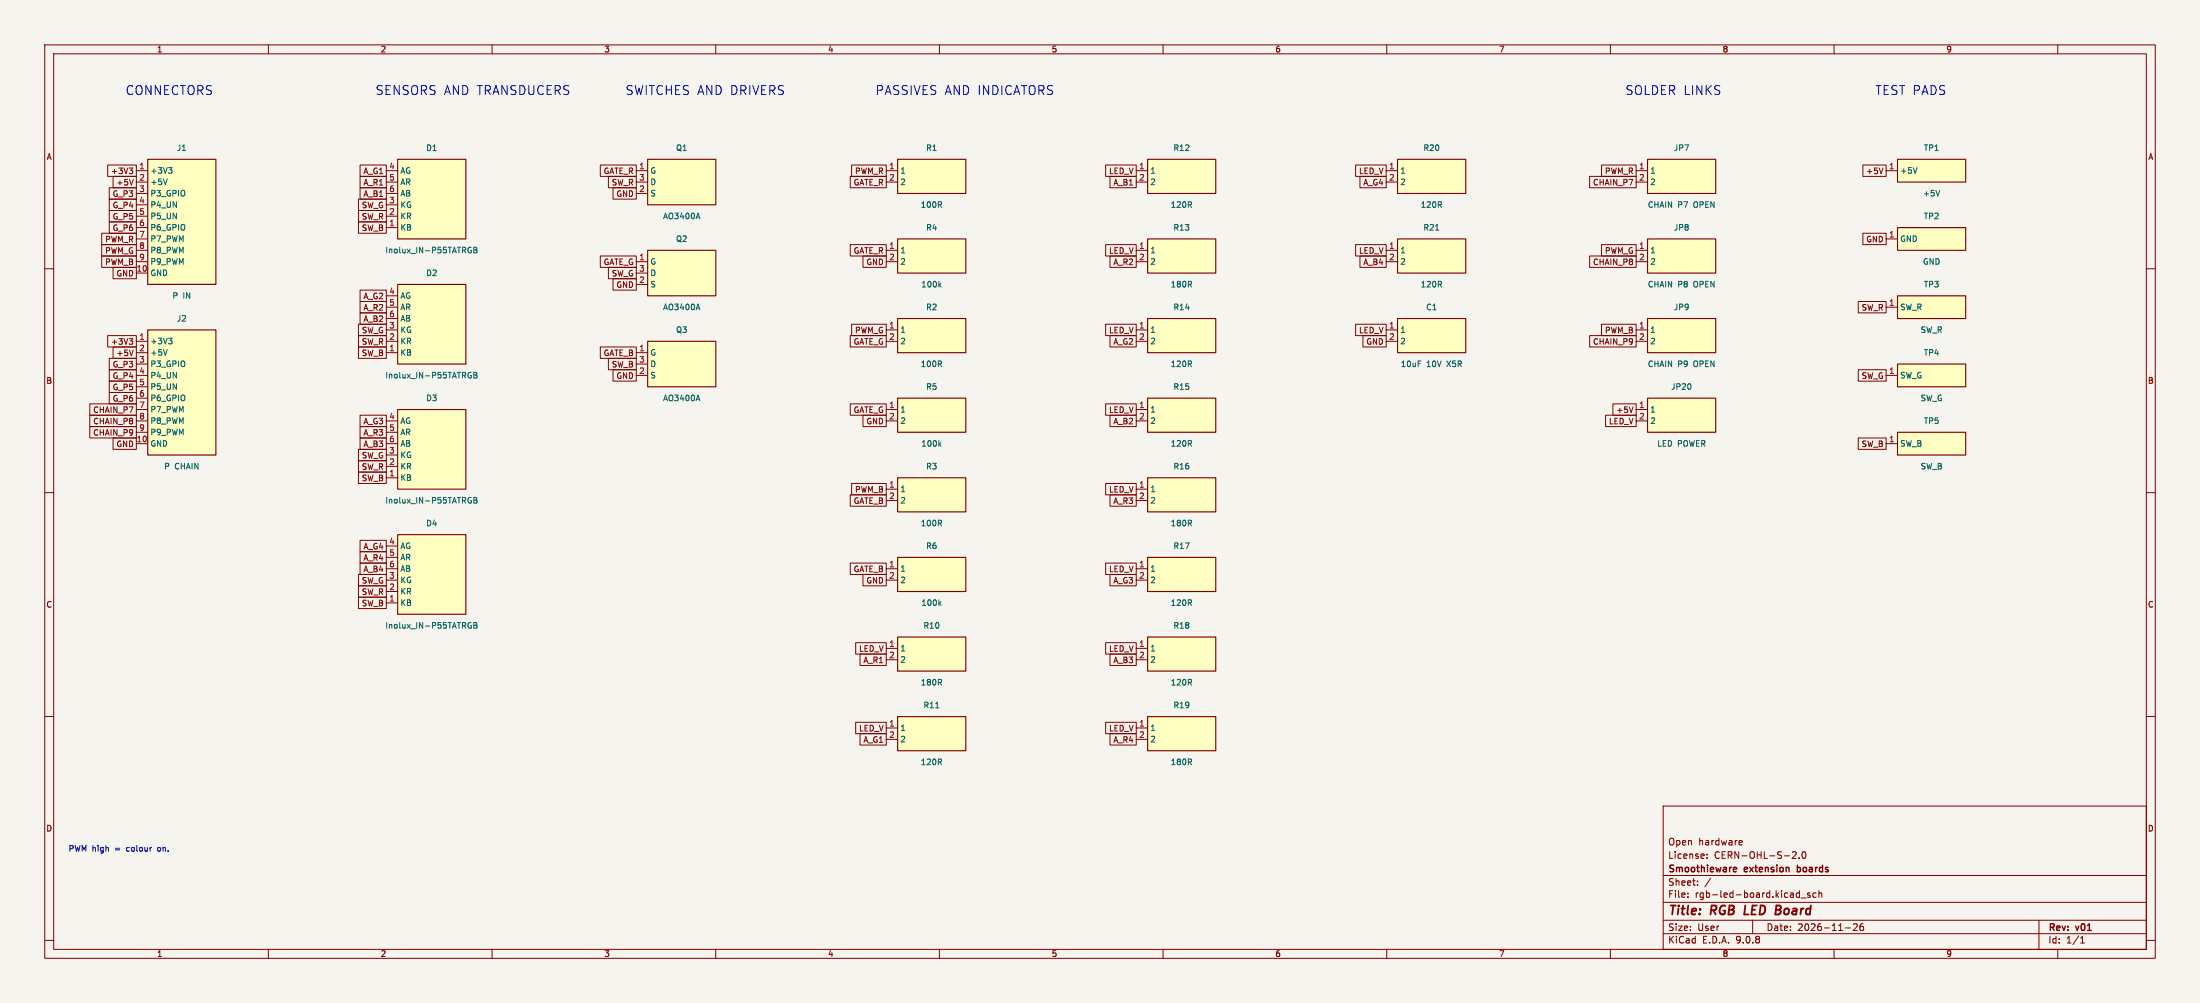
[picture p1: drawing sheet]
<svg xmlns="http://www.w3.org/2000/svg" width="492mm" height="224mm" viewBox="0 0 492 224" stroke-linecap="round" stroke-linejoin="round" font-family="sans-serif">
<path d="M0 0h491.8v224h-491.8z" fill="#f5f4ef" stroke="#f5f4ef" stroke-width=".22"/>
<g fill="none" stroke="#840000" stroke-width=".22">
<path d="M10 10h471.8v204h-471.8zM12 12h467.8v200h-467.8zM60 10v2M110 10v2M160 10v2M210 10v2M260 10v2M310 10v2M360 10v2M410 10v2M460 10v2M10 60h2"/>
<path d="M479.8 60h2M10 110h2M479.8 110h2M10 160h2M479.8 160h2M371.8 180h108v32h-108zM371.8 195.5h108M377.3 199.5v.1M379.5 197.6v.1M379.5 196.8v.1M381.6 191.6v.1M381.6 190.8v.1"/>
<path d="M382.4 196.1l-1.3 2M389 187.7l.4 .1 .1 .3-.7 .1M389.4 188.6l-.4 .1M400.7 190.4l.6-.2 .2 .4-.9 1.1h.9M401.8 199.4l.5 .1M402.2 191.6v.1M402.3 198.9v1.5M403 190.4l.2-.2a.8 .8 0 0 1 .5 .8 .8 .8 0 0 1-.5 .7l-.4-.6zM404.6 199.5l-.3-.1-.3 .2 .1 .2 .5 .2v.3h-.6M406 199.5l-.5-.1-.2 .3 .1 .6h.6M406.6 199.6l.2-.2 .4 .1 .1 .9M406.6 198.9v1.5"/>
<path d="M10 210h2M60 212v2M110 212v2M160 212v2M210 212v2M260 212v2M310 212v2M360 212v2M371.8 208.5h108M371.8 205.5h108M371.8 201.5h108M377.3 200.3v.1"/>
<path d="M391.8 205.5v3M402.3 200.3l-.5 .1M402.6 200.6h1.2M410 212v2M412.5 207.2h1.2M414.3 206.5l.6-.2 .3 .4-.9 1.1h.9M416.5 206.3l-.5 .1a1.01 1.01 0 0 0 0 1.4l.5-.1 .1-.5-.3-.3-.4 .1-.1 .2M455.8 205.5v6.5M460 212v2M465.1 210.6h.9M465.1 209.5l.4-.4v1.5M479.8 210h2"/>
</g>
<path d="M390.2 202.2l-.3 2h1M397 203.2h.7M397.1 202.2h.7M397.7 203.2l.2 .1M397.8 204.1l-.9 .1M397.9 203.1l-.2 .1" fill="none" stroke="#840000" stroke-width=".4"/>
<path d="M387.7 193.7l.4 .1 .1 .3-.7 .1M388.1 194.6l-.4 .1M401.8 193.2v1.5M401.8 194.6l.1 .1M401.9 193.7l-.1 .1" fill="none" stroke="#840000" stroke-width=".3"/>
<path d="M256.5 53.4h15.3v7.6h-15.3z" fill="#ffffc2"/>
<path d="M256.5 53.4h15.3v7.6h-15.3z" fill="none" stroke="#840000" stroke-width=".25"/>
<path d="M254 55.9h2.5M254 58.4h2.5" fill="none" stroke="#840000" stroke-width=".22"/>
<path d="M144.8 76.2h15.2v10.2h-15.2z" fill="#ffffc2"/>
<path d="M144.8 76.2h15.2v10.2h-15.2z" fill="none" stroke="#840000" stroke-width=".25"/>
<path d="M142.2 78.8h2.6M142.2 81.3h2.6M142.2 83.8h2.6" fill="none" stroke="#840000" stroke-width=".22"/>
<path d="M156 88.2l.5 1.3" fill="none" stroke="#006464" stroke-width=".22"/>
<path d="M200.7 124.5h15.2v7.6h-15.2z" fill="#ffffc2"/>
<path d="M200.7 124.5h15.2v7.6h-15.2z" fill="none" stroke="#840000" stroke-width=".25"/>
<path d="M198.1 127h2.6M198.1 129.6h2.6" fill="none" stroke="#840000" stroke-width=".22"/>
<path d="M210 134.7l.4 .5M210.4 134.4l-.5 .5" fill="none" stroke="#006464" stroke-width=".22"/>
<path d="M200.7 106.7h15.2v7.6h-15.2z" fill="#ffffc2"/>
<path d="M200.7 106.7h15.2v7.6h-15.2z" fill="none" stroke="#840000" stroke-width=".25"/>
<path d="M198.1 109.2h2.6M198.1 111.8h2.6" fill="none" stroke="#840000" stroke-width=".22"/>
<path d="M368.3 53.4h15.2v7.6h-15.2z" fill="#ffffc2"/>
<path d="M368.3 53.4h15.2v7.6h-15.2z" fill="none" stroke="#840000" stroke-width=".25"/>
<path d="M365.8 55.9h2.5M365.8 58.4h2.5" fill="none" stroke="#840000" stroke-width=".22"/>
<path d="M144.8 55.9h15.2v10.2h-15.2z" fill="#ffffc2"/>
<path d="M144.8 55.9h15.2v10.2h-15.2z" fill="none" stroke="#840000" stroke-width=".25"/>
<path d="M142.2 58.4h2.6M142.2 61h2.6M142.2 63.5h2.6" fill="none" stroke="#840000" stroke-width=".22"/>
<path d="M156 67.9l.5 1.3" fill="none" stroke="#006464" stroke-width=".22"/>
<path d="M256.5 71.1h15.3v7.7h-15.3z" fill="#ffffc2"/>
<path d="M256.5 71.1h15.3v7.7h-15.3z" fill="none" stroke="#840000" stroke-width=".25"/>
<path d="M254 73.7h2.5M254 76.2h2.5" fill="none" stroke="#840000" stroke-width=".22"/>
<path d="M368.3 71.1h15.2v7.7h-15.2z" fill="#ffffc2"/>
<path d="M368.3 71.1h15.2v7.7h-15.2z" fill="none" stroke="#840000" stroke-width=".25"/>
<path d="M365.8 73.7h2.5M365.8 76.2h2.5" fill="none" stroke="#840000" stroke-width=".22"/>
<path d="M88.9 119.4h15.2v17.8h-15.2z" fill="#ffffc2"/>
<path d="M88.9 119.4h15.2v17.8h-15.2z" fill="none" stroke="#840000" stroke-width=".25"/>
<path d="M86.4 121.9h2.5M86.4 124.5h2.5M86.4 127h2.5M86.4 129.6h2.5M86.4 132.1h2.5M86.4 134.6h2.5" fill="none" stroke="#840000" stroke-width=".22"/>
<path d="M104.8 139.1h.5M105.1 139.8h.3v.4h-.6M105.9 139h.4l.3 .3-.3 .3 .3 .2v.3l-.2 .2h-.5zM105.9 139.6h.4" fill="none" stroke="#006464" stroke-width=".22"/>
<path d="M368.3 88.9h15.2v7.6h-15.2z" fill="#ffffc2"/>
<path d="M368.3 88.9h15.2v7.6h-15.2z" fill="none" stroke="#840000" stroke-width=".25"/>
<path d="M365.8 91.5h2.5M365.8 94h2.5" fill="none" stroke="#840000" stroke-width=".22"/>
<path d="M144.8 35.6h15.2v10.1h-15.2z" fill="#ffffc2"/>
<path d="M144.8 35.6h15.2v10.1h-15.2z" fill="none" stroke="#840000" stroke-width=".25"/>
<path d="M142.2 38.1h2.6M142.2 40.7h2.6M142.2 43.2h2.6" fill="none" stroke="#840000" stroke-width=".22"/>
<path d="M156 47.6l.5 1.3" fill="none" stroke="#006464" stroke-width=".22"/>
<path d="M312.4 71.1h15.3v7.7h-15.3z" fill="#ffffc2"/>
<path d="M312.4 71.1h15.3v7.7h-15.3z" fill="none" stroke="#840000" stroke-width=".25"/>
<path d="M309.9 73.7h2.5M309.9 76.2h2.5" fill="none" stroke="#840000" stroke-width=".22"/>
<path d="M368.3 35.6h15.2v7.6h-15.2z" fill="#ffffc2"/>
<path d="M368.3 35.6h15.2v7.6h-15.2z" fill="none" stroke="#840000" stroke-width=".25"/>
<path d="M365.8 38.1h2.5M365.8 40.7h2.5" fill="none" stroke="#840000" stroke-width=".22"/>
<path d="M256.5 35.6h15.3v7.6h-15.3z" fill="#ffffc2"/>
<path d="M256.5 35.6h15.3v7.6h-15.3z" fill="none" stroke="#840000" stroke-width=".25"/>
<path d="M254 38.1h2.5M254 40.7h2.5" fill="none" stroke="#840000" stroke-width=".22"/>
<path d="M424.2 35.6h15.2v5.1h-15.2z" fill="#ffffc2"/>
<path d="M424.2 35.6h15.2v5.1h-15.2z" fill="none" stroke="#840000" stroke-width=".25"/>
<path d="M421.6 38.1h2.6" fill="none" stroke="#840000" stroke-width=".22"/>
<path d="M428.5 37.4l-.4 1.3M433.6 42.5l-.4 1.3" fill="none" stroke="#006464" stroke-width=".22"/>
<path d="M424.2 50.8h15.2v5.1h-15.2z" fill="#ffffc2"/>
<path d="M424.2 50.8h15.2v5.1h-15.2z" fill="none" stroke="#840000" stroke-width=".25"/>
<path d="M421.6 53.4h2.6" fill="none" stroke="#840000" stroke-width=".22"/>
<path d="M200.7 35.6h15.2v7.6h-15.2z" fill="#ffffc2"/>
<path d="M200.7 35.6h15.2v7.6h-15.2z" fill="none" stroke="#840000" stroke-width=".25"/>
<path d="M198.1 38.1h2.6M198.1 40.7h2.6" fill="none" stroke="#840000" stroke-width=".22"/>
<path d="M424.2 81.3h15.2v5.1h-15.2z" fill="#ffffc2"/>
<path d="M424.2 81.3h15.2v5.1h-15.2z" fill="none" stroke="#840000" stroke-width=".25"/>
<path d="M421.6 83.8h2.6" fill="none" stroke="#840000" stroke-width=".22"/>
<path d="M200.7 53.4h15.2v7.6h-15.2z" fill="#ffffc2"/>
<path d="M200.7 53.4h15.2v7.6h-15.2z" fill="none" stroke="#840000" stroke-width=".25"/>
<path d="M198.1 55.9h2.6M198.1 58.4h2.6" fill="none" stroke="#840000" stroke-width=".22"/>
<path d="M210 63.6l.4 .5M210.4 63.3l-.5 .4" fill="none" stroke="#006464" stroke-width=".22"/>
<path d="M424.2 66.1h15.2v5h-15.2z" fill="#ffffc2"/>
<path d="M424.2 66.1h15.2v5h-15.2z" fill="none" stroke="#840000" stroke-width=".25"/>
<path d="M421.6 68.6h2.6" fill="none" stroke="#840000" stroke-width=".22"/>
<path d="M424.2 96.5h15.2v5.1h-15.2z" fill="#ffffc2"/>
<path d="M424.2 96.5h15.2v5.1h-15.2z" fill="none" stroke="#840000" stroke-width=".25"/>
<path d="M421.6 99.1h2.6" fill="none" stroke="#840000" stroke-width=".22"/>
<path d="M312.4 53.4h15.3v7.6h-15.3z" fill="#ffffc2"/>
<path d="M312.4 53.4h15.3v7.6h-15.3z" fill="none" stroke="#840000" stroke-width=".25"/>
<path d="M309.9 55.9h2.5M309.9 58.4h2.5" fill="none" stroke="#840000" stroke-width=".22"/>
<path d="M320.9 51.4h.7" fill="none" stroke="#006464" stroke-width=".22"/>
<path d="M200.7 71.1h15.2v7.7h-15.2z" fill="#ffffc2"/>
<path d="M200.7 71.1h15.2v7.7h-15.2z" fill="none" stroke="#840000" stroke-width=".25"/>
<path d="M198.1 73.7h2.6M198.1 76.2h2.6" fill="none" stroke="#840000" stroke-width=".22"/>
<path d="M312.4 35.6h15.3v7.6h-15.3z" fill="#ffffc2"/>
<path d="M312.4 35.6h15.3v7.6h-15.3z" fill="none" stroke="#840000" stroke-width=".25"/>
<path d="M309.9 38.1h2.5M309.9 40.7h2.5" fill="none" stroke="#840000" stroke-width=".22"/>
<path d="M256.5 106.7h15.3v7.6h-15.3z" fill="#ffffc2"/>
<path d="M256.5 106.7h15.3v7.6h-15.3z" fill="none" stroke="#840000" stroke-width=".25"/>
<path d="M254 109.2h2.5M254 111.8h2.5" fill="none" stroke="#840000" stroke-width=".22"/>
<path d="M88.9 63.5h15.2v17.8h-15.2z" fill="#ffffc2"/>
<path d="M88.9 63.5h15.2v17.8h-15.2z" fill="none" stroke="#840000" stroke-width=".25"/>
<path d="M86.4 66.1h2.5M86.4 68.6h2.5M86.4 71.1h2.5M86.4 73.7h2.5M86.4 76.2h2.5M86.4 78.8h2.5" fill="none" stroke="#840000" stroke-width=".22"/>
<path d="M104.8 83.2h.5M105.1 83.9h.3v.4l-.6 .1M105.9 83.2h.4l.3 .2-.3 .4 .3 .1v.3l-.2 .2h-.5zM105.9 83.8h.4" fill="none" stroke="#006464" stroke-width=".22"/>
<path d="M88.9 91.5h15.2v17.7h-15.2z" fill="#ffffc2"/>
<path d="M88.9 91.5h15.2v17.7h-15.2z" fill="none" stroke="#840000" stroke-width=".25"/>
<path d="M86.4 94h2.5M86.4 96.5h2.5M86.4 99.1h2.5M86.4 101.6h2.5M86.4 104.2h2.5M86.4 106.7h2.5" fill="none" stroke="#840000" stroke-width=".22"/>
<path d="M104.8 111.2h.5M105.1 111.8h.3v.4l-.6 .1M105.9 111.1h.4l.3 .2-.3 .4 .3 .1v.3l-.2 .3h-.5zM105.9 111.7h.4" fill="none" stroke="#006464" stroke-width=".22"/>
<path d="M256.5 88.9h15.3v7.6h-15.3z" fill="#ffffc2"/>
<path d="M256.5 88.9h15.3v7.6h-15.3z" fill="none" stroke="#840000" stroke-width=".25"/>
<path d="M254 91.5h2.5M254 94h2.5" fill="none" stroke="#840000" stroke-width=".22"/>
<path d="M200.7 88.9h15.2v7.6h-15.2z" fill="#ffffc2"/>
<path d="M200.7 88.9h15.2v7.6h-15.2z" fill="none" stroke="#840000" stroke-width=".25"/>
<path d="M198.1 91.5h2.6M198.1 94h2.6" fill="none" stroke="#840000" stroke-width=".22"/>
<path d="M210 99.2l.4 .5M210.4 98.8l-.5 .5" fill="none" stroke="#006464" stroke-width=".22"/>
<path d="M33 73.7h15.3v27.9h-15.3z" fill="#ffffc2"/>
<path d="M33 73.7h15.3v27.9h-15.3z" fill="none" stroke="#840000" stroke-width=".25"/>
<path d="M30.5 76.2h2.5M30.5 78.8h2.5M30.5 81.3h2.5M30.5 83.8h2.5M30.5 86.4h2.5M30.5 88.9h2.5M30.5 91.5h2.5M30.5 94h2.5M30.5 96.5h2.5M30.5 99.1h2.5" fill="none" stroke="#840000" stroke-width=".22"/>
<path d="M37.4 78.1l-.4 1.2M37.7 75.5h.8l-.5 .5M38.2 76l.3 .3v.3l-.3 .2" fill="none" stroke="#006464" stroke-width=".22"/>
<path d="M256.5 124.5h15.3v7.6h-15.3z" fill="#ffffc2"/>
<path d="M256.5 124.5h15.3v7.6h-15.3z" fill="none" stroke="#840000" stroke-width=".25"/>
<path d="M254 127h2.5M254 129.6h2.5" fill="none" stroke="#840000" stroke-width=".22"/>
<path d="M33 35.6h15.3v27.9h-15.3z" fill="#ffffc2"/>
<path d="M33 35.6h15.3v27.9h-15.3z" fill="none" stroke="#840000" stroke-width=".25"/>
<path d="M30.5 38.1h2.5M30.5 40.7h2.5M30.5 43.2h2.5M30.5 45.7h2.5M30.5 48.3h2.5M30.5 50.8h2.5M30.5 53.4h2.5M30.5 55.9h2.5M30.5 58.4h2.5M30.5 61h2.5" fill="none" stroke="#840000" stroke-width=".22"/>
<path d="M37.4 40l-.4 1.2M37.7 37.4h.8l-.5 .5M38.2 37.9l.3 .3v.3l-.3 .2" fill="none" stroke="#006464" stroke-width=".22"/>
<path d="M256.5 160h15.3v7.7h-15.3z" fill="#ffffc2"/>
<path d="M256.5 160h15.3v7.7h-15.3z" fill="none" stroke="#840000" stroke-width=".25"/>
<path d="M254 162.6h2.5M254 165.1h2.5" fill="none" stroke="#840000" stroke-width=".22"/>
<path d="M200.7 160h15.2v7.7h-15.2z" fill="#ffffc2"/>
<path d="M200.7 160h15.2v7.7h-15.2z" fill="none" stroke="#840000" stroke-width=".25"/>
<path d="M198.1 162.6h2.6M198.1 165.1h2.6" fill="none" stroke="#840000" stroke-width=".22"/>
<path d="M209.2 158.1h.7" fill="none" stroke="#006464" stroke-width=".22"/>
<path d="M200.7 142.3h15.2v7.6h-15.2z" fill="#ffffc2"/>
<path d="M200.7 142.3h15.2v7.6h-15.2z" fill="none" stroke="#840000" stroke-width=".25"/>
<path d="M198.1 144.8h2.6M198.1 147.3h2.6" fill="none" stroke="#840000" stroke-width=".22"/>
<path d="M256.5 142.3h15.3v7.6h-15.3z" fill="#ffffc2"/>
<path d="M256.5 142.3h15.3v7.6h-15.3z" fill="none" stroke="#840000" stroke-width=".25"/>
<path d="M254 144.8h2.5M254 147.3h2.5" fill="none" stroke="#840000" stroke-width=".22"/>
<path d="M88.9 35.6h15.2v17.8h-15.2z" fill="#ffffc2"/>
<path d="M88.9 35.6h15.2v17.8h-15.2z" fill="none" stroke="#840000" stroke-width=".25"/>
<g fill="none" stroke="#840000" stroke-width=".22">
<path d="M24.1 36.9h6.4v2.5h-6.4zM25.3 39.4h5.2v2.5h-5.2zM28.9 37.5h.8l-.5 .5M29.4 38l.3 .2v.4l-.3 .2M80.5 39.4h5.9v2.5h-5.9zM80.5 36.9h5.9v2.5h-5.9zM86.4 38.1h2.5M134.2 36.9h8v2.5h-8zM136 39.4h6.2v2.5h-6.2zM190.1 39.4h8v2.5h-8zM190.4 36.9h7.7v2.5h-7.7zM247.2 36.9h6.8v2.5h-6.8z"/>
<path d="M248.1 39.4h5.9v2.5h-5.9zM303 36.9h6.9v2.5h-6.9zM304 39.4h5.9v2.5h-5.9zM355.4 39.4h10.4v2.5h-10.4zM358 36.9h7.8v2.5h-7.8zM416.4 36.9h5.2v2.5h-5.2zM420.9 37.5l-.4 1.3M22.7 57.2h7.8v2.5h-7.8zM22.7 54.6h7.8v2.6h-7.8zM22.7 52.1h7.8v2.5h-7.8zM24.4 49.6h6.1v2.5h-6.1zM24.4 47h6.1v2.6h-6.1z"/>
<path d="M24.4 44.5h6.1v2.5h-6.1zM24.4 41.9h6.1v2.6h-6.1zM25.3 59.7h5.2v2.6h-5.2zM29.8 40.1l-.4 1.2M80.1 44.5h6.3v2.5h-6.3zM80.1 49.6h6.3v2.5h-6.3zM80.1 47h6.3v2.6h-6.3zM80.5 41.9h5.9v2.6h-5.9zM86.4 40.7h2.5M86.4 43.2h2.5M86.4 45.7h2.5M86.4 48.3h2.5"/>
<path d="M86.4 50.8h2.5M134.2 57.2h8v2.5h-8zM136 59.7h6.2v2.6h-6.2zM137 41.9h5.2v2.6h-5.2zM190.1 54.6h8v2.6h-8zM192.9 57.2h5.2v2.5h-5.2zM247.2 54.6h6.8v2.6h-6.8zM248.1 57.2h5.9v2.5h-5.9zM303 54.6h6.9v2.6h-6.9zM304 57.2h5.9v2.5h-5.9zM355.4 57.2h10.4v2.5h-10.4zM358 54.6h7.8v2.6h-7.8z"/>
<path d="M416.4 52.1h5.2v2.5h-5.2zM24.1 75h6.4v2.5h-6.4zM25.3 77.5h5.2v2.5h-5.2zM28.9 75.6h.8l-.5 .5M29.4 76.1l.3 .2v.4l-.3 .2M29.8 78.2l-.4 1.2M80.1 75h6.3v2.5h-6.3zM80.1 72.4h6.3v2.6h-6.3zM80.1 77.5h6.3v2.5h-6.3zM80.5 69.9h5.9v2.5h-5.9zM80.5 67.3h5.9v2.6h-5.9zM80.5 64.8h5.9v2.5h-5.9z"/>
<path d="M134.2 77.5h8v2.5h-8zM137 62.3h5.2v2.5h-5.2zM190.1 75h8v2.5h-8zM190.4 72.4h7.7v2.6h-7.7zM247.2 72.4h6.8v2.6h-6.8zM248.1 75h5.9v2.5h-5.9zM303 72.4h6.9v2.6h-6.9zM304.7 75h5.2v2.5h-5.2zM355.4 75h10.4v2.5h-10.4zM358 72.4h7.8v2.6h-7.8zM415.4 67.3h6.2v2.6h-6.2zM20.1 95.3h10.4v2.5h-10.4z"/>
<path d="M20.1 92.7h10.4v2.6h-10.4zM20.1 90.2h10.4v2.5h-10.4zM24.4 85.1h6.1v2.6h-6.1zM24.4 87.7h6.1v2.5h-6.1zM24.4 82.6h6.1v2.5h-6.1zM24.4 80h6.1v2.6h-6.1zM25.3 97.8h5.2v2.6h-5.2zM80.5 95.3h5.9v2.5h-5.9zM80.5 92.7h5.9v2.6h-5.9zM80.5 97.8h5.9v2.6h-5.9zM136 80h6.2v2.6h-6.2zM137 82.6h5.2v2.5h-5.2z"/>
<path d="M190.1 90.2h8v2.5h-8zM192.9 92.7h5.2v2.6h-5.2zM247.2 90.2h6.8v2.5h-6.8zM248.1 92.7h5.9v2.6h-5.9zM358.9 92.7h6.9v2.6h-6.9zM360.6 90.2h5.2v2.5h-5.2zM365.1 90.9l-.5 1.2M415.4 97.8h6.2v2.6h-6.2zM415.4 82.6h6.2v2.5h-6.2zM80.1 100.4h6.3v2.5h-6.3zM80.1 102.9h6.3v2.5h-6.3zM80.1 105.4h6.3v2.6h-6.3z"/>
<path d="M190.1 110.5h8v2.6h-8zM190.4 108h7.7v2.5h-7.7zM247.2 108h6.8v2.5h-6.8zM248.1 110.5h5.9v2.6h-5.9zM80.1 133.4h6.3v2.5h-6.3zM80.1 130.8h6.3v2.6h-6.3zM80.1 128.3h6.3v2.5h-6.3zM80.5 120.7h5.9v2.5h-5.9zM80.5 125.8h5.9v2.5h-5.9zM80.5 123.2h5.9v2.6h-5.9zM190.1 125.8h8v2.5h-8zM192.9 128.3h5.2v2.5h-5.2z"/>
<path d="M247.2 125.8h6.8v2.5h-6.8zM248.1 128.3h5.9v2.5h-5.9zM191.3 143.5h6.8v2.6h-6.8zM192.3 146.1h5.8v2.5h-5.8zM247.2 143.5h6.8v2.6h-6.8zM248.1 146.1h5.9v2.5h-5.9zM191.3 161.3h6.8v2.6h-6.8zM192.3 163.9h5.8v2.5h-5.8zM247.2 161.3h6.8v2.6h-6.8zM248.1 163.9h5.9v2.5h-5.9z"/>
</g>
<path d="M104.8 55.3h.5M105.1 55.9h.3v.5h-.6M105.9 55.2h.4l.3 .3-.3 .3 .3 .1v.3l-.2 .3h-.5zM105.9 55.8h.4" fill="none" stroke="#006464" stroke-width=".22"/>
<g font-size="2.8" fill="#0000c2">
<text x="27.9" y="21.4">CONNECTORS</text>
<text x="83.8" y="21.4">SENSORS AND TRANSDUCERS</text>
<text x="139.7" y="21.4">SWITCHES AND DRIVERS</text>
<text x="195.6" y="21.4">PASSIVES AND INDICATORS</text>
<text x="363.2" y="21.4">SOLDER LINKS</text>
<text x="419.1" y="21.4">TEST PADS</text>
</g>
<g font-size="2.8" fill="#840000">
<text x="372.8" y="204.9">Title:</text>
<text x="382.5" y="204.9">RGB</text>
<text x="390.8" y="204.9">LED</text>
<text x="398.5" y="204.9">Board</text>
</g>
<g font-size="2.1" fill="#840000">
<text x="372.8" y="189">Open</text>
<text x="379.7" y="189">hardware</text>
<text x="372.8" y="195.2">Smoothieware</text>
<text x="372.8" y="192">License:</text>
<text x="383.2" y="192">CERN-OHL-S-2.0</text>
<text x="390" y="195.2">extension</text>
<text x="402.4" y="195.2">boards</text>
<text x="372.8" y="200.7">File:</text>
<text x="372.8" y="198">Sheet:</text>
<text x="378.9" y="200.7">rgb-led-board.kicad_sch</text>
<text x="372.8" y="208.1">Size:</text>
<text x="379.5" y="208.1">User</text>
<text x="394.8" y="208.1">Date:</text>
<text x="401.8" y="208.1">2026-11-26</text>
<text x="457.8" y="208.3">Rev:</text>
<text x="464.2" y="208.3">v01</text>
<text x="372.8" y="210.9">KiCad</text>
<text x="380.5" y="210.9">E.D.A.</text>
<text x="388.1" y="210.9">9.0.8</text>
<text x="457.8" y="210.9">Id:</text>
<text x="461.9" y="210.9">1/1</text>
</g>
<g font-size="1.8" fill="#840000">
<text x="35" y="11.9">1</text>
<text x="85" y="11.9">2</text>
<text x="135" y="11.9">3</text>
<text x="185" y="11.9">4</text>
<text x="235" y="11.9">5</text>
<text x="285" y="11.9">6</text>
<text x="335" y="11.9">7</text>
<text x="385" y="11.9">8</text>
<text x="435" y="11.9">9</text>
<text x="10.3" y="35.9">A</text>
<text x="480.1" y="35.9">A</text>
<text x="24.7" y="39.1">+3V3</text>
<text x="25.9" y="41.6">+5V</text>
<text x="81.1" y="41.6">A_R1</text>
<text x="81.1" y="39.1">A_G1</text>
<text x="134.8" y="39.1">GATE_R</text>
<text x="136.7" y="41.6">SW_R</text>
<text x="190.7" y="41.6">GATE_R</text>
<text x="191" y="39.1">PWM_R</text>
<text x="247.8" y="39.1">LED_V</text>
<text x="248.8" y="41.6">A_B1</text>
<text x="303.7" y="39.1">LED_V</text>
<text x="304.7" y="41.6">A_G4</text>
<text x="356" y="41.6">CHAIN_P7</text>
<text x="358.7" y="39.1">PWM_R</text>
<text x="417.1" y="39.1">+5V</text>
<text x="25.1" y="46.7">G_P4</text>
<text x="25.1" y="44.2">G_P3</text>
<text x="80.8" y="46.7">SW_G</text>
<text x="81.1" y="44.2">A_B1</text>
<text x="137.7" y="44.2">GND</text>
<text x="25.1" y="51.8">G_P6</text>
<text x="25.1" y="49.2">G_P5</text>
<text x="80.8" y="51.8">SW_B</text>
<text x="80.8" y="49.2">SW_R</text>
<text x="23.4" y="59.4">PWM_B</text>
<text x="23.4" y="56.9">PWM_G</text>
<text x="23.4" y="54.3">PWM_R</text>
<text x="134.8" y="59.4">GATE_G</text>
<text x="190.7" y="56.9">GATE_R</text>
<text x="193.6" y="59.4">GND</text>
<text x="247.8" y="56.9">LED_V</text>
<text x="248.8" y="59.4">A_R2</text>
<text x="303.7" y="56.9">LED_V</text>
<text x="304.7" y="59.4">A_B4</text>
<text x="356" y="59.4">CHAIN_P8</text>
<text x="358.7" y="56.9">PWM_G</text>
<text x="417.1" y="54.3">GND</text>
<text x="25.9" y="61.9">GND</text>
<text x="136.7" y="61.9">SW_G</text>
<text x="137.7" y="64.5">GND</text>
<text x="81.1" y="69.6">A_R2</text>
<text x="81.1" y="67">A_G2</text>
<text x="416.1" y="69.6">SW_R</text>
<text x="24.7" y="77.2">+3V3</text>
<text x="80.8" y="77.2">SW_R</text>
<text x="80.8" y="74.6">SW_G</text>
<text x="81.1" y="72.1">A_B2</text>
<text x="190.7" y="77.2">GATE_G</text>
<text x="191" y="74.6">PWM_G</text>
<text x="247.8" y="74.6">LED_V</text>
<text x="248.8" y="77.2">A_G2</text>
<text x="303.7" y="74.6">LED_V</text>
<text x="305.3" y="77.2">GND</text>
<text x="356" y="77.2">CHAIN_P9</text>
<text x="358.7" y="74.6">PWM_B</text>
<text x="25.1" y="82.3">G_P3</text>
<text x="25.9" y="79.7">+5V</text>
<text x="80.8" y="79.7">SW_B</text>
<text x="134.8" y="79.7">GATE_B</text>
<text x="136.7" y="82.3">SW_B</text>
<text x="10.3" y="85.9">B</text>
<text x="25.1" y="87.3">G_P5</text>
<text x="25.1" y="89.9">G_P6</text>
<text x="25.1" y="84.8">G_P4</text>
<text x="137.7" y="84.8">GND</text>
<text x="416.1" y="84.8">SW_G</text>
<text x="480.1" y="85.9">B</text>
<text x="20.7" y="95">CHAIN_P8</text>
<text x="20.7" y="92.4">CHAIN_P7</text>
<text x="81.1" y="95">A_G3</text>
<text x="190.7" y="92.4">GATE_G</text>
<text x="193.6" y="95">GND</text>
<text x="247.8" y="92.4">LED_V</text>
<text x="248.8" y="95">A_B2</text>
<text x="359.6" y="95">LED_V</text>
<text x="361.2" y="92.4">+5V</text>
<text x="20.7" y="97.5">CHAIN_P9</text>
<text x="25.9" y="100">GND</text>
<text x="81.1" y="97.5">A_R3</text>
<text x="81.1" y="100">A_B3</text>
<text x="416.1" y="100">SW_B</text>
<text x="80.8" y="102.6">SW_G</text>
<text x="80.8" y="105.1">SW_R</text>
<text x="80.8" y="107.7">SW_B</text>
<text x="190.7" y="112.7">GATE_B</text>
<text x="191" y="110.2">PWM_B</text>
<text x="247.8" y="110.2">LED_V</text>
<text x="248.8" y="112.7">A_R3</text>
<text x="81.1" y="122.9">A_G4</text>
<text x="81.1" y="125.4">A_R4</text>
<text x="80.8" y="130.5">SW_G</text>
<text x="81.1" y="128">A_B4</text>
<text x="190.7" y="128">GATE_B</text>
<text x="193.6" y="130.5">GND</text>
<text x="247.8" y="128">LED_V</text>
<text x="248.8" y="130.5">A_G3</text>
<text x="10.3" y="135.9">C</text>
<text x="80.8" y="135.6">SW_B</text>
<text x="80.8" y="133.1">SW_R</text>
<text x="480.1" y="135.9">C</text>
<text x="191.9" y="145.8">LED_V</text>
<text x="192.9" y="148.3">A_R1</text>
<text x="247.8" y="145.8">LED_V</text>
<text x="248.8" y="148.3">A_B3</text>
<text x="191.9" y="163.5">LED_V</text>
<text x="192.9" y="166.1">A_G1</text>
<text x="247.8" y="163.5">LED_V</text>
<text x="248.8" y="166.1">A_R4</text>
<text x="10.3" y="185.9">D</text>
<text x="480.1" y="185.9">D</text>
<text x="35" y="213.9">1</text>
<text x="85" y="213.9">2</text>
<text x="135" y="213.9">3</text>
<text x="185" y="213.9">4</text>
<text x="235" y="213.9">5</text>
<text x="285" y="213.9">6</text>
<text x="335" y="213.9">7</text>
<text x="385" y="213.9">8</text>
<text x="435" y="213.9">9</text>
</g>
<g font-size="1.8" fill="#006464">
<text x="39.4" y="33.9">J1</text>
<text x="95.2" y="33.9">D1</text>
<text x="151" y="33.9">Q1</text>
<text x="206.9" y="33.9">R1</text>
<text x="262.2" y="33.9">R12</text>
<text x="318.1" y="33.9">R20</text>
<text x="374.1" y="33.9">JP7</text>
<text x="430" y="33.9">TP1</text>
<text x="33.5" y="39">+3V3</text>
<text x="33.5" y="41.5">+5V</text>
<text x="89.4" y="39">AG</text>
<text x="89.4" y="41.5">AR</text>
<text x="145.3" y="39">G</text>
<text x="145.3" y="41.5">D</text>
<text x="201.2" y="39">1</text>
<text x="201.2" y="41.5">2</text>
<text x="257" y="39">1</text>
<text x="257" y="41.5">2</text>
<text x="312.9" y="39">1</text>
<text x="312.9" y="41.5">2</text>
<text x="368.8" y="39">1</text>
<text x="368.8" y="41.5">2</text>
<text x="424.7" y="39">+5V</text>
<text x="33.5" y="44.1">P3_GPIO</text>
<text x="33.5" y="46.6">P4_UN</text>
<text x="89.4" y="44.1">AB</text>
<text x="89.4" y="46.6">KG</text>
<text x="145.3" y="44.1">S</text>
<text x="205.7" y="46.6">100R</text>
<text x="261.6" y="46.6">120R</text>
<text x="317.5" y="46.6">120R</text>
<text x="368.3" y="46.6">CHAIN</text>
<text x="375.1" y="46.6">P7</text>
<text x="378.7" y="46.6">OPEN</text>
<text x="429.8" y="44.1">+5V</text>
<text x="33.5" y="49.1">P5_UN</text>
<text x="33.5" y="51.7">P6_GPIO</text>
<text x="89.4" y="49.1">KR</text>
<text x="89.4" y="51.7">KB</text>
<text x="148.1" y="49.1">AO3400A</text>
<text x="206.9" y="51.7">R4</text>
<text x="262.2" y="51.7">R13</text>
<text x="318.1" y="51.7">R21</text>
<text x="374.1" y="51.7">JP8</text>
<text x="430" y="49.1">TP2</text>
<text x="33.5" y="54.2">P7_PWM</text>
<text x="33.5" y="56.8">P8_PWM</text>
<text x="33.5" y="59.3">P9_PWM</text>
<text x="86" y="56.8">Inolux_IN-P55TATRGB</text>
<text x="145.3" y="59.3">G</text>
<text x="151" y="54.2">Q2</text>
<text x="201.2" y="56.8">1</text>
<text x="201.2" y="59.3">2</text>
<text x="257" y="56.8">1</text>
<text x="257" y="59.3">2</text>
<text x="312.9" y="56.8">1</text>
<text x="312.9" y="59.3">2</text>
<text x="368.8" y="56.8">1</text>
<text x="368.8" y="59.3">2</text>
<text x="424.7" y="54.2">GND</text>
<text x="429.8" y="59.3">GND</text>
<text x="33.5" y="61.8">GND</text>
<text x="95.2" y="61.8">D2</text>
<text x="145.3" y="61.8">D</text>
<text x="145.3" y="64.4">S</text>
<text x="205.9" y="64.4">100k</text>
<text x="261.6" y="64.4">180R</text>
<text x="317.5" y="64.4">120R</text>
<text x="368.3" y="64.4">CHAIN</text>
<text x="375.1" y="64.4">P8</text>
<text x="378.7" y="64.4">OPEN</text>
<text x="430" y="64.4">TP3</text>
<text x="38.5" y="66.9">P</text>
<text x="40.9" y="66.9">IN</text>
<text x="89.4" y="66.9">AG</text>
<text x="89.4" y="69.5">AR</text>
<text x="148.1" y="69.5">AO3400A</text>
<text x="206.9" y="69.5">R2</text>
<text x="262.2" y="69.5">R14</text>
<text x="318.7" y="69.5">C1</text>
<text x="374.1" y="69.5">JP9</text>
<text x="424.7" y="69.5">SW_R</text>
<text x="33.5" y="77.1">+3V3</text>
<text x="39.4" y="72">J2</text>
<text x="89.4" y="72">AB</text>
<text x="89.4" y="74.5">KG</text>
<text x="89.4" y="77.1">KR</text>
<text x="151" y="74.5">Q3</text>
<text x="201.2" y="74.5">1</text>
<text x="201.2" y="77.1">2</text>
<text x="257" y="74.5">1</text>
<text x="257" y="77.1">2</text>
<text x="312.9" y="74.5">1</text>
<text x="312.9" y="77.1">2</text>
<text x="368.8" y="74.5">1</text>
<text x="368.8" y="77.1">2</text>
<text x="429.2" y="74.5">SW_R</text>
<text x="33.5" y="79.6">+5V</text>
<text x="33.5" y="82.2">P3_GPIO</text>
<text x="89.4" y="79.6">KB</text>
<text x="145.3" y="79.6">G</text>
<text x="145.3" y="82.2">D</text>
<text x="205.7" y="82.2">100R</text>
<text x="261.6" y="82.2">120R</text>
<text x="313" y="82.2">10uF</text>
<text x="318.9" y="82.2">10V</text>
<text x="323.5" y="82.2">X5R</text>
<text x="368.3" y="82.2">CHAIN</text>
<text x="375.1" y="82.2">P9</text>
<text x="378.7" y="82.2">OPEN</text>
<text x="430" y="79.6">TP4</text>
<text x="33.5" y="84.7">P4_UN</text>
<text x="33.5" y="87.2">P5_UN</text>
<text x="33.5" y="89.8">P6_GPIO</text>
<text x="86" y="84.7">Inolux_IN-P55TATRGB</text>
<text x="95.2" y="89.8">D3</text>
<text x="145.3" y="84.7">S</text>
<text x="148.1" y="89.8">AO3400A</text>
<text x="206.9" y="87.2">R5</text>
<text x="262.2" y="87.2">R15</text>
<text x="373.5" y="87.2">JP20</text>
<text x="424.7" y="84.7">SW_G</text>
<text x="429.2" y="89.8">SW_G</text>
<text x="33.5" y="92.3">P7_PWM</text>
<text x="33.5" y="94.9">P8_PWM</text>
<text x="89.4" y="94.9">AG</text>
<text x="201.2" y="92.3">1</text>
<text x="201.2" y="94.9">2</text>
<text x="257" y="92.3">1</text>
<text x="257" y="94.9">2</text>
<text x="368.8" y="92.3">1</text>
<text x="368.8" y="94.9">2</text>
<text x="430" y="94.9">TP5</text>
<text x="33.5" y="97.4">P9_PWM</text>
<text x="33.5" y="99.9">GND</text>
<text x="89.4" y="97.4">AR</text>
<text x="89.4" y="99.9">AB</text>
<text x="205.9" y="99.9">100k</text>
<text x="261.6" y="99.9">120R</text>
<text x="370.4" y="99.9">LED POWER</text>
<text x="424.7" y="99.9">SW_B</text>
<text x="36.6" y="105">P</text>
<text x="39" y="105">CHAIN</text>
<text x="89.4" y="102.5">KG</text>
<text x="89.4" y="105">KR</text>
<text x="89.4" y="107.6">KB</text>
<text x="206.9" y="105">R3</text>
<text x="262.2" y="105">R16</text>
<text x="429.2" y="105">SW_B</text>
<text x="86" y="112.6">Inolux_IN-P55TATRGB</text>
<text x="201.2" y="110.1">1</text>
<text x="201.2" y="112.6">2</text>
<text x="257" y="110.1">1</text>
<text x="257" y="112.6">2</text>
<text x="95.2" y="117.7">D4</text>
<text x="205.7" y="117.7">100R</text>
<text x="261.6" y="117.7">180R</text>
<text x="89.4" y="122.8">AG</text>
<text x="89.4" y="125.3">AR</text>
<text x="206.9" y="122.8">R6</text>
<text x="262.2" y="122.8">R17</text>
<text x="89.4" y="127.9">AB</text>
<text x="89.4" y="130.4">KG</text>
<text x="201.2" y="127.9">1</text>
<text x="201.2" y="130.4">2</text>
<text x="257" y="127.9">1</text>
<text x="257" y="130.4">2</text>
<text x="89.4" y="133">KR</text>
<text x="89.4" y="135.5">KB</text>
<text x="205.9" y="135.5">100k</text>
<text x="261.6" y="135.5">120R</text>
<text x="86" y="140.6">Inolux_IN-P55TATRGB</text>
<text x="206.3" y="140.6">R10</text>
<text x="262.2" y="140.6">R18</text>
<text x="201.2" y="145.7">1</text>
<text x="201.2" y="148.2">2</text>
<text x="257" y="145.7">1</text>
<text x="257" y="148.2">2</text>
<text x="205.7" y="153.3">180R</text>
<text x="261.6" y="153.3">120R</text>
<text x="206.3" y="158.4">R11</text>
<text x="262.2" y="158.4">R19</text>
<text x="201.2" y="163.4">1</text>
<text x="201.2" y="166">2</text>
<text x="257" y="163.4">1</text>
<text x="257" y="166">2</text>
<text x="205.7" y="171.1">120R</text>
<text x="261.6" y="171.1">180R</text>
</g>
<g font-size="1.8" fill="#a90000">
<text x="31" y="37.9">1</text>
<text x="31" y="40.4">2</text>
<text x="86.9" y="37.9">4</text>
<text x="86.9" y="40.4">5</text>
<text x="142.8" y="37.9">1</text>
<text x="142.8" y="40.4">3</text>
<text x="198.7" y="37.9">1</text>
<text x="198.7" y="40.4">2</text>
<text x="254.6" y="37.9">1</text>
<text x="254.6" y="40.4">2</text>
<text x="310.4" y="37.9">1</text>
<text x="310.4" y="40.4">2</text>
<text x="366.3" y="37.9">1</text>
<text x="366.3" y="40.4">2</text>
<text x="422.2" y="37.9">1</text>
<text x="31" y="42.9">3</text>
<text x="31" y="45.5">4</text>
<text x="86.9" y="42.9">6</text>
<text x="86.9" y="45.5">3</text>
<text x="142.8" y="42.9">2</text>
<text x="31" y="48">5</text>
<text x="31" y="50.6">6</text>
<text x="31" y="53.1">7</text>
<text x="86.9" y="48">2</text>
<text x="86.9" y="50.6">1</text>
<text x="422.2" y="53.1">1</text>
<text x="31" y="55.6">8</text>
<text x="31" y="58.2">9</text>
<text x="142.8" y="58.2">1</text>
<text x="198.7" y="55.6">1</text>
<text x="198.7" y="58.2">2</text>
<text x="254.6" y="55.6">1</text>
<text x="254.6" y="58.2">2</text>
<text x="310.4" y="55.6">1</text>
<text x="310.4" y="58.2">2</text>
<text x="366.3" y="55.6">1</text>
<text x="366.3" y="58.2">2</text>
<text x="30.4" y="60.7">10</text>
<text x="86.9" y="65.8">4</text>
<text x="142.8" y="60.7">3</text>
<text x="142.8" y="63.3">2</text>
<text x="86.9" y="68.3">5</text>
<text x="86.9" y="70.9">6</text>
<text x="422.2" y="68.3">1</text>
<text x="31" y="76">1</text>
<text x="86.9" y="73.4">3</text>
<text x="86.9" y="76">2</text>
<text x="198.7" y="73.4">1</text>
<text x="198.7" y="76">2</text>
<text x="254.6" y="73.4">1</text>
<text x="254.6" y="76">2</text>
<text x="310.4" y="73.4">1</text>
<text x="310.4" y="76">2</text>
<text x="366.3" y="73.4">1</text>
<text x="366.3" y="76">2</text>
<text x="31" y="78.5">2</text>
<text x="31" y="81">3</text>
<text x="31" y="83.6">4</text>
<text x="86.9" y="78.5">1</text>
<text x="142.8" y="78.5">1</text>
<text x="142.8" y="81">3</text>
<text x="142.8" y="83.6">2</text>
<text x="422.2" y="83.6">1</text>
<text x="31" y="86.1">5</text>
<text x="31" y="88.7">6</text>
<text x="31" y="91.2">7</text>
<text x="31" y="93.7">8</text>
<text x="86.9" y="93.7">4</text>
<text x="198.7" y="91.2">1</text>
<text x="198.7" y="93.7">2</text>
<text x="254.6" y="91.2">1</text>
<text x="254.6" y="93.7">2</text>
<text x="366.3" y="91.2">1</text>
<text x="366.3" y="93.7">2</text>
<text x="30.4" y="98.8">10</text>
<text x="31" y="96.3">9</text>
<text x="86.9" y="96.3">5</text>
<text x="86.9" y="98.8">6</text>
<text x="86.9" y="101.4">3</text>
<text x="422.2" y="98.8">1</text>
<text x="86.9" y="103.9">2</text>
<text x="86.9" y="106.4">1</text>
<text x="198.7" y="109">1</text>
<text x="198.7" y="111.5">2</text>
<text x="254.6" y="109">1</text>
<text x="254.6" y="111.5">2</text>
<text x="86.9" y="121.7">4</text>
<text x="86.9" y="124.2">5</text>
<text x="86.9" y="126.8">6</text>
<text x="86.9" y="129.3">3</text>
<text x="86.9" y="131.8">2</text>
<text x="198.7" y="126.8">1</text>
<text x="198.7" y="129.3">2</text>
<text x="254.6" y="126.8">1</text>
<text x="254.6" y="129.3">2</text>
<text x="86.9" y="134.4">1</text>
<text x="198.7" y="144.5">1</text>
<text x="198.7" y="147.1">2</text>
<text x="254.6" y="144.5">1</text>
<text x="254.6" y="147.1">2</text>
<text x="198.7" y="162.3">1</text>
<text x="198.7" y="164.9">2</text>
<text x="254.6" y="162.3">1</text>
<text x="254.6" y="164.9">2</text>
</g>
<g font-size="1.8" fill="#0000c2">
<text x="15.2" y="190.3">PWM high</text>
<text x="25.8" y="190.3">=</text>
<text x="28.5" y="190.3">colour</text>
<text x="35.7" y="190.3">on.</text>
</g>
</svg>
